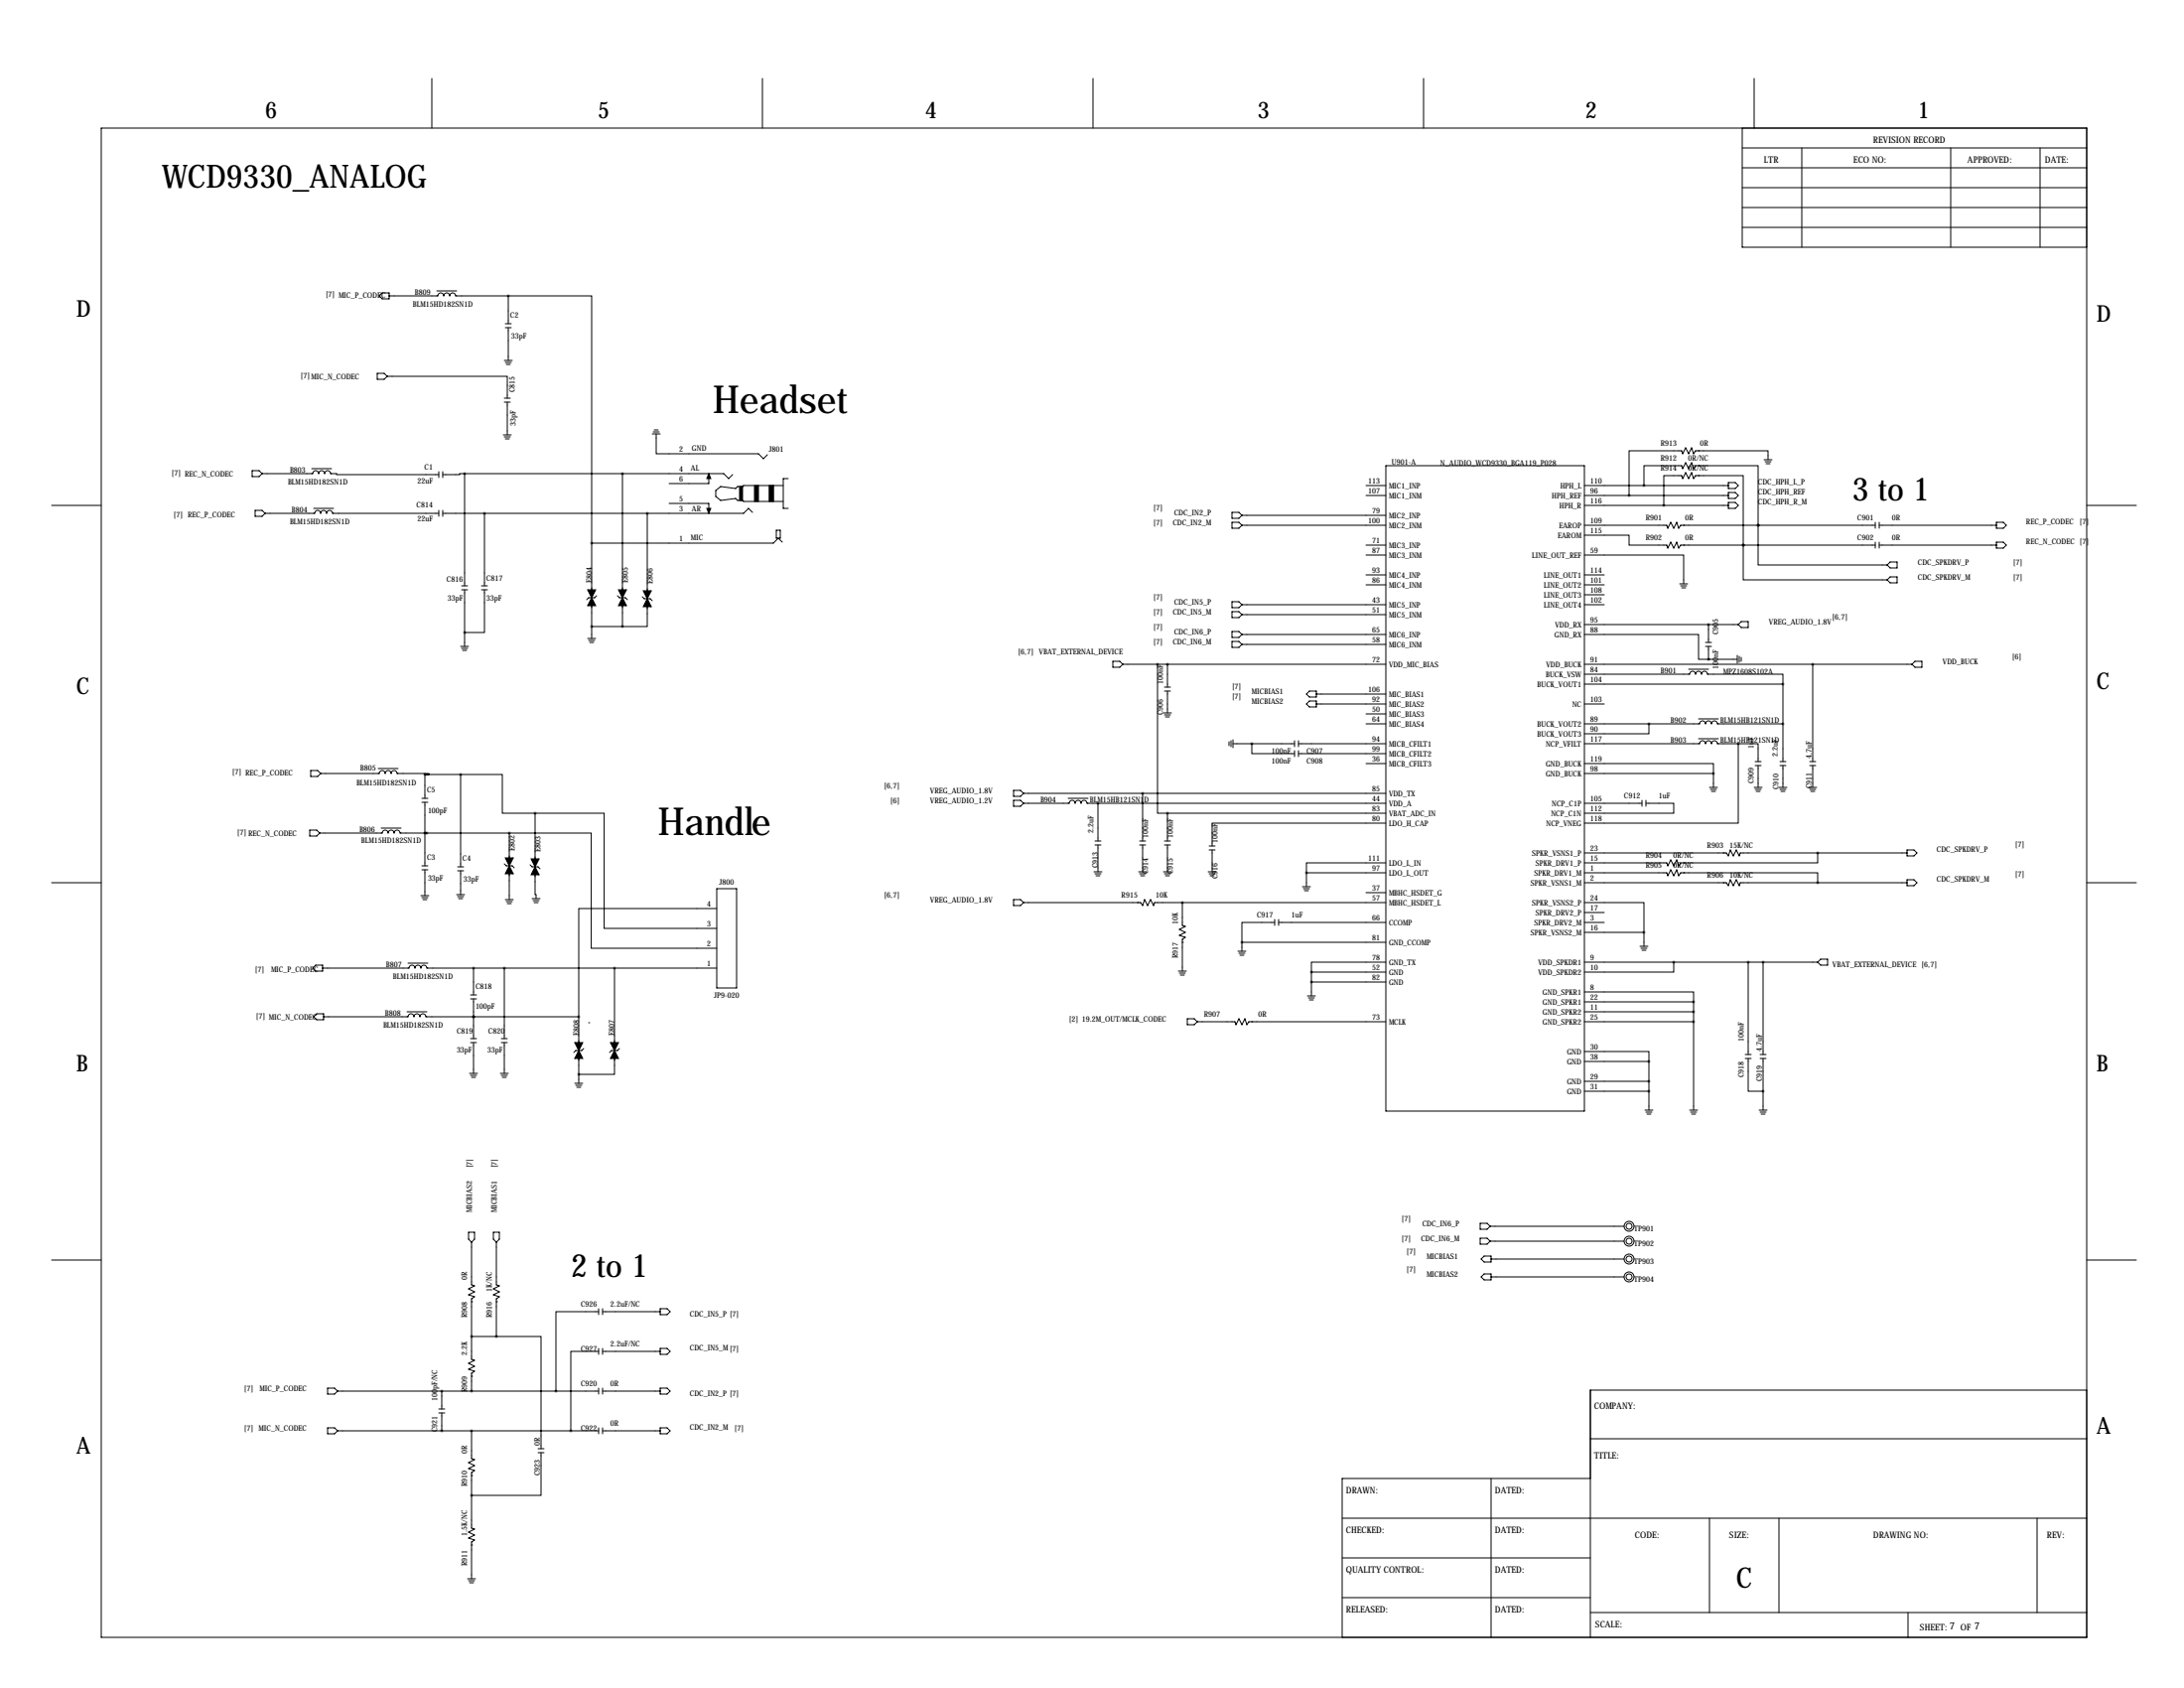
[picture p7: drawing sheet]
<svg xmlns="http://www.w3.org/2000/svg" width="559mm" height="432mm" viewBox="0 0 559 432" stroke-linecap="round" stroke-linejoin="round" font-family="sans-serif">
<g fill="none" stroke="#000" stroke-width=".25">
<path d="M25.9 32.8h508v386h-508zM110.5 20.1v12.7M195.1 20.1v12.7M279.7 20.1v12.7M364.2 20.1v12.7M445.8 37.8h88.1M445.8 32.8v30.4h88.1M448.8 20.1v12.7M461 37.8v25.4M499.1 37.8v25.4M522 37.8v25.4M445.8 48h88.1"/>
<path d="M445.8 42.9h88.1M445.8 53.1h88.1M445.8 58.2h88.1M97 75.7l.8-.8h1.8v1.6h-1.8zM99.6 75.7h12.4a.76 .76 0 0 1 .8-.8 .76 .76 0 0 1 .7 .8 .76 .76 0 0 1 .8-.8 .76 .76 0 0 1 .8 .8 .76 .76 0 0 1 .7-.8 .76 .76 0 0 1 .8 .8h13.4M111.8 74.4h5M130 75.7h21.4v63.2M130 75.7v7.1M96.5 95.5h1.8l.8 .8-.8 .7h-1.8zM99.1 96.3h30.7v5.6M129 92.2h2.1M129.3 82.8h1.5"/>
<path d="M129.3 83.8h1.5M129.3 92.7h1.5M129.5 93.2h1.1M130 83.8v8.4M79.8 119.9h5M128.8 111.3h2M129 101.9h1.6M129 102.9h1.6M129 111.8h1.6M129.3 112.3h1M129.8 102.9v8.4M166.9 111h2"/>
<path d="M167.1 110.5h1.6M167.4 110h1M167.9 111v5.1h26.2l1.2 1.2 1-1M354.6 119.1h50.8v165.1h-50.8zM434.6 119.1h.1M434.6 115.3h.1M451.4 117.6h2M451.6 118.1h1.5M451.9 118.6h1M452.4 117.6v-2.3h-18.6l-.5 .8-.5-1.5-.7 1.5-.8-1.5-.8 1.5-.2-.8h-13.5v11.4M13.2 129.3h12.7M64.5 120.4h1.8l.8 .8-.8 .7h-1.8z"/>
<path d="M65.3 130.6h1.8l.7 .7-.7 .8h-1.8zM67.1 121.2h12.9a.76 .76 0 0 1 .8-.8 .76 .76 0 0 1 .7 .8 .76 .76 0 0 1 .8-.8 .76 .76 0 0 1 .8 .8 .76 .76 0 0 1 .7-.8 .76 .76 0 0 1 .8 .8h1.5v.2h26.2M67.8 131.3h12.7a.76 .76 0 0 1 .8-.7 .76 .76 0 0 1 .7 .7 .76 .76 0 0 1 .8-.7 .76 .76 0 0 1 .8 .7 .76 .76 0 0 1 .7-.7 .76 .76 0 0 1 .8 .7h27.2M80.3 130h5M112.3 120.6v1.6M112.3 130.6v1.5M113.3 120.6v1.6M113.3 130.6v1.5M118.9 121.2h-1.3v.2h-4.3M118.9 121.2v28.7M118.9 121.2h66.3l1.2 1.2 1.1-1M124 131.3v18.6"/>
<path d="M151.4 138.9v24.4M159.3 121.2v39.1M165.6 131.3v29h-6.3M171.2 128.8h10.2v2.5M181.4 121.2v2.5h-10.2M192.5 131.1l-1-1.1-1.3 1.3h-76.9M196.8 124.2v4.1M197.9 124.2v4.1M198.6 135.6h1v2.1h-1zM200.2 138.7l-1.1-1-1.2 1.2h-46.5M200.4 124.2h-10.2l-.2 .3h-1.3l-.5 .5-3.8-.5-1.3 1v1.5l1.3 1 3.8-.5 .5 .5h1.3l.2 .3h10.2M201.7 122.4h-1.3v7.6h1.3"/>
<path d="M315.2 133.6h1.8l.8 .8-.8 .7h-1.8zM315.2 131.1h1.8l.8 .7-.8 .8h-1.8zM317.8 134.4h36.8M317.8 131.8h36.8M349.5 139.4h5.1M349.5 124.2h5.1M349.5 126.7h5.1M405.4 136.9h11.4v2.5h9.7l.2 .8 .8-1.5 .7 1.5 .8-1.5 .5 1.5 .5-.8h49.8M405.4 129.3h36.8M405.4 134.4h21.1l.2 .7 .8-1.5 .7 1.5 .8-1.5 .5 1.5 .5-.7h49.8M405.4 124.2h36.8M405.4 126.7h36.8"/>
<path d="M420.6 124.2v-5.1h9.7l.2 .8 .8-1.5 .8 1.5 .7-1.5 .5 1.5 .5-.8h16v15.3M425.7 129.3v-7.6h4.6l.2 .7 .8-1.5 .8 1.5 .7-1.5 .5 1.5 .5-.7h12.2v17.7M430.8 134.4h.1M430.8 139.4h.1M434.6 121.7h.1M442.2 128.5h1.8l.8 .8-.8 .7h-1.8zM442.2 123.4h1.8l.8 .8-.8 .8h-1.8zM442.2 126h1.8l.8 .7-.8 .8h-1.8zM446 139.4h.1M446 139.4v8.9h36.9M449.8 134.4h.1M449.8 134.4v10.1h33.1"/>
<path d="M479.8 133.6v1.5M479.8 138.7v1.5M480.8 134.4h30M480.8 139.4h30M480.8 133.6v1.5M480.8 138.7v1.5M510.8 133.6h1.8l.7 .8-.7 .7h-1.8zM510.8 138.7h1.8l.7 .7-.7 .8h-1.8zM533.9 129.3h12.7M118.1 149.9h1.5M118.1 150.9h1.5M118.9 150.9v14.5"/>
<path d="M123.2 149.9h1.5M123.2 150.9h1.5M124 150.9v10.9h-5.1M152.7 152.4l-.6 .5h-1.5l-.5 .5M158 152.4l.5 .5h1.5l.5 .5M164.3 152.7l.5 .5h1.6l.5 .5M315.2 153.9h1.8l.8 .8-.8 .7h-1.8zM315.2 156.5h1.8l.8 .7-.8 .8h-1.8zM317.8 154.7h36.8M317.8 157.2h36.8M349.5 142h5.1M349.5 147.1h5.1"/>
<path d="M349.5 149.6h5.1M405.4 142h25.4v7.4M405.4 147.1h5.1M405.4 149.6h5.1M405.4 154.7h5.1M405.4 152.1h5.1M405.4 159.8h39.4M429.8 149.4h2M430 149.9h1.5M430.3 150.4h1M437.1 159.8v4.5M445.5 159h1.8v1.5h-1.8l-.7-.7z"/>
<path d="M482.9 144.5l.7-.7h1.8v1.5h-1.8zM482.9 148.3l.7-.7h1.8v1.5h-1.8zM117.9 165.4h2M118.1 165.9h1.5M118.4 166.4h1M150.4 163.3h2M150.6 163.8h1.5M150.9 164.3h1M151.4 160.3h7.9M284.7 169.2h1.8l.8 .7-.8 .8h-1.8zM287.3 169.9h67.3M296.2 169.9v38.1h2.5"/>
<path d="M297.9 176.8h1.6M297.9 175.8h1.6M298.7 169.9v5.9M298.7 176.8v5.6M315.2 161.5h1.8l.8 .8-.8 .8h-1.8zM315.2 164.1h1.8l.8 .7-.8 .8h-1.8zM317.8 162.3h36.8M317.8 164.8h36.8M335 176.8h1.8v1.5h-1.8l-.7-.8zM336.8 177.5h17.8M405.4 172.5h26.9a.76 .76 0 0 1 .8-.8 .76 .76 0 0 1 .7 .8 .76 .76 0 0 1 .8-.8 .76 .76 0 0 1 .8 .8 .76 .76 0 0 1 .7-.8 .76 .76 0 0 1 .8 .8h19.3v2.5M405.4 162.3h29.2v6.4h2.5"/>
<path d="M405.4 169.9h83.8M405.4 175h50.8M432.1 171.2h5M436.4 164.3h1.5M436.4 165.4h1.5M437.1 168.7h.1M437.1 165.4v3.3M437.1 168.7h7.4M444.5 167.6v2.1M445 167.9v1.5M445.5 168.1v1.1M456.2 175v19.8"/>
<path d="M463.8 169.9v24.9M489.2 169.9l.8-.7h1.7v1.5h-1.7zM79.5 197.1h1.8l.7 .8-.7 .7h-1.8zM82 197.9h15a.76 .76 0 0 1 .8-.8 .76 .76 0 0 1 .8 .8 .76 .76 0 0 1 .7-.8 .76 .76 0 0 1 .8 .8 .76 .76 0 0 1 .7-.8 .76 .76 0 0 1 .8 .8h8.1v.2h-1M96.8 196.6h5.1M108.7 198.1v6.1M108.7 198.1h9.2M117.9 198.1h10.6v9.9h8.4M117.9 198.1v23.6M297.7 182.4h2M297.9 182.9h1.6M298.2 183.4h1"/>
<path d="M314.5 189.7v1.1M315 189.5v1.5M315.5 190.2h15.7M315.5 189.2v2.1M320.3 190.2v2.6h10.9M331.2 189.5v1.5M331.2 192v1.5M332.2 190.2h22.4M332.2 192.8h22.4M332.2 189.5v1.5M332.2 192v1.5M334.3 180.1l.7-.8h1.8v1.5h-1.8z"/>
<path d="M336.8 180.1h17.8M349.5 182.6h5.1M349.5 185.2h5.1M349.5 195.3h5.1M405.4 185.2h29.4a.76 .76 0 0 1 .8-.8 .76 .76 0 0 1 .8 .8 .76 .76 0 0 1 .7-.8 .76 .76 0 0 1 .8 .8 .76 .76 0 0 1 .8-.8 .76 .76 0 0 1 .7 .8h16.8M405.4 190.2h29.4a.76 .76 0 0 1 .8-.7 .76 .76 0 0 1 .8 .7 .76 .76 0 0 1 .7-.7 .76 .76 0 0 1 .8 .7 .76 .76 0 0 1 .8-.7 .76 .76 0 0 1 .7 .7h5.4M405.4 195.3h33v2.6M405.4 180.1h5.1M405.4 197.9h33M421.9 185.2v2.5h-16.5M434.6 183.9h5.1M434.6 189h5.1"/>
<path d="M438.4 197.9v3.5M444.8 190.2h5v4.6M444.8 190.2v20.4h-39.4M449.1 194.8h1.5M449.1 195.8h1.5M449.8 195.8v5.6M455.4 194.8h1.5M455.4 195.8h1.5M456.2 195.8v5.6M463 194.8h1.6M463 195.8h1.6M463.8 195.8v5.6"/>
<path d="M79.2 212.3h1.8l.8 .8-.8 .8h-1.8zM81.8 213.1h16a.76 .76 0 0 1 .8-.8 .76 .76 0 0 1 .7 .8 .76 .76 0 0 1 .8-.8 .76 .76 0 0 1 .7 .8 .76 .76 0 0 1 .8-.8 .76 .76 0 0 1 .8 .8h27.9M97.5 211.8h5.1M107.9 204.2h1.6M107.9 205.2h1.6M108.7 205.2v7.9M109.2 213.1h-.5v8.4M130.3 213.1h21v29.5h32.1M130.3 213.1v17M136.9 208v20.9h.3v1M136.9 208h17.7v29.5h28.8M259.3 202.2h1.8l.8 .7-.8 .8h-1.8z"/>
<path d="M259.3 204.7h1.8l.8 .8-.8 .7h-1.8zM261.9 205.5h11.7a.76 .76 0 0 1 .7-.8 .76 .76 0 0 1 .8 .8 .76 .76 0 0 1 .7-.8 .76 .76 0 0 1 .8 .8 .76 .76 0 0 1 .8-.8 .76 .76 0 0 1 .7 .8h76.5M261.9 202.9h92.7M273.3 204.2h5.1M280.2 216.2h1.5M280.2 215.1h1.5M280.9 205.5v9.6M280.9 216.2v6.8M291.6 216.2h1.5M291.6 215.1h1.5M292.4 202.9v12.2M292.4 216.2v6.8"/>
<path d="M297.9 216.2h1.6M297.9 215.1h1.6M298.7 208h55.9M298.7 208v7.1M298.7 216.2v6.8M309.4 217.4h1.5M309.4 216.4h1.5M310.1 217.4v5.6M354.6 210.6h-44.5v5.8M405.4 205.5h14.7M405.4 218.2h36.3l.5 .7 .5-1.5 .8 1.5 .7-1.5 .8 1.5 .3-.7h42.6M420.1 204.7v1.5"/>
<path d="M421.1 205.5h7.1v2.5h-22.8M421.1 204.7v1.5M437.4 201.4h2M437.6 201.9h1.6M437.9 202.4h1M440.9 218.2h.1M448.8 201.4h2M449.1 201.9h1.5M449.3 202.4h1M455.2 201.4h2M455.4 201.9h1.5M455.7 202.4h1"/>
<path d="M462.8 201.4h2M463 201.9h1.6M463.3 202.4h1M465.1 218.2v2.5h-35.1l-.5 .8-.5-1.5-.8 1.5-.7-1.5-.8 1.5-.2-.8h-21.1M487.9 217.4h1.8l.8 .8-.8 .7h-1.8zM13.2 225.8h12.7M107.7 229.1h2M107.9 221.5h1.6M107.9 222.5h1.6M107.9 229.6h1.6M108.2 230.1h1M108.7 222.5v6.6"/>
<path d="M116.8 228.9h2.1M117.1 221.7h1.5M117.1 222.8h1.5M117.1 229.4h1.5M117.3 229.9h1.1M117.9 222.8v6.1M129 221l.5 .5h1.6l.5 .5M129.3 230.1h2M129.5 230.6h1.6M129.8 231.1h1M135.6 221.2l.5 .5h1.6l.5 .5M136.1 229.9h2.1"/>
<path d="M136.4 230.4h1.5M136.7 230.9h1M183.4 232.4h-35.3v27.7M183.4 227.3h5.1v25.4h-5.1zM259.3 230.1h1.8l.8 .8-.8 .7h-1.8zM261.9 230.9h29.9l.6 .7 .5-1.5 .7 1.5 .8-1.5 .7 1.5 .3-.7h59.2M279.9 223h2M280.2 223.5h1.5M280.4 224h1M291.1 230.9h.1M291.3 223h2.1M291.6 223.5h1.5"/>
<path d="M291.8 224h1.1M297.7 223h2M297.9 223.5h1.6M298.2 224h1M302.5 230.9v5.8l.8 .3-1.5 .7 1.5 .8-1.5 .8 1.5 .5-.8 .5v8.1M309.1 223h2M309.4 223.5h1.5M309.6 224h1M326.1 236h-8.3v5M326.1 235.2v1.5M327.2 236h27.4M327.2 235.2v1.5"/>
<path d="M333.2 226.8h2.1M333.5 227.3h1.5M333.8 227.8h1M334.3 223.3h20.3M334.3 223.3v3.5M349.5 228.3h5.1M354.6 220.7h-20.3v2.6M405.4 230.9h15.2v7.6M405.4 223.3h21.1l.2 .7 .8-1.5 .7 1.5 .8-1.5 .5 1.5 .5-.7h35.1v2.5M405.4 225.8h36.3l.5 .8 .5-1.6 .8 1.6 .7-1.6 .8 1.6 .3-.8h42.6M405.4 236h5.1M405.4 233.4h5.1"/>
<path d="M405.4 238.5h15.2M420.6 238.5v3.6M430.8 220.7h.1M430.8 223.3h.1M440.9 225.8h.1M487.9 225h1.8l.8 .8-.8 .8h-1.8zM533.9 225.8h12.7M80 247.6l.8-.7h1.7v1.5h-1.7zM81 259.3h1.8v1.6h-1.8l-.7-.8zM82.5 247.6h22.1a.76 .76 0 0 1 .8-.7 .76 .76 0 0 1 .8 .7 .76 .76 0 0 1 .7-.7 .76 .76 0 0 1 .8 .7 .76 .76 0 0 1 .8-.7 .76 .76 0 0 1 .7 .7h74.2M104.1 258.8h5.1M104.4 246.4h5.1"/>
<path d="M120.4 254.5h1.5M120.4 255.5h1.5M121.2 247.6v6.9M121.2 255.5v10.2M129 247.6v18.1M157.2 247.6v27.2h-9.1M301.5 248.4h2M301.8 248.9h1.5M302 249.4h1M302.5 241h.1M316.7 243.3h2.1M317 243.8h1.5"/>
<path d="M317.2 244.3h1.1M317.8 241h36.8M317.8 241v2.3M334.5 254.8h2M334.8 255.3h1.5M335 255.8h1M335.5 248.7h19.1M335.5 251.2h19.1M335.5 248.7v6.1M354.6 246.1h-19.1v2.6M405.4 253.7h27.9v2.6M405.4 246.1h59.7"/>
<path d="M405.4 258.8h27.9M405.4 256.3h27.9M419.6 242.1h2M419.9 242.6h1.5M420.1 243.1h1M428.2 246.1v2.6h-22.8M433.3 256.3v27.7M447.3 246.1v23.6M451.1 246.1v23.6M465.1 246.1l.7-.7h1.8v1.5h-1.8zM82.8 260.1h21.6a.76 .76 0 0 1 .8-.8 .76 .76 0 0 1 .7 .8 .76 .76 0 0 1 .8-.8 .76 .76 0 0 1 .7 .8 .76 .76 0 0 1 .8-.8 .76 .76 0 0 1 .8 .8h39.1M120.1 274.6h2.1"/>
<path d="M120.4 265.7h1.5M120.4 266.7h1.5M120.4 275.1h1.5M120.6 275.6h1.1M121.2 260.1h.1M121.2 266.7v7.9M128 274.6h2M128.3 265.7h1.5M128.3 266.7h1.5M128.3 275.1h1.5M128.5 275.6h1M129 266.7v7.9"/>
<path d="M147.1 277.1h2M147.3 277.6h1.5M147.6 278.1h1M148.1 260.1v17M149.4 268.2l-.6 .5h-1.5l-.5 .5M150.6 261.6h.1M158.5 268.2l-.5 .5h-1.5l-.5 .5M303.8 260.6h1.8l.7 .8-.7 .7h-1.8zM306.3 261.4h9.7l.2 .7 .8-1.5 .8 1.5 .7-1.5 .5 1.5 .5-.7h35.1M320.3 261.4h.1M405.4 269h16.5v2.5M405.4 261.4h27.9"/>
<path d="M405.4 271.5h16.5M405.4 276.6h16.5M405.4 279.1h16.5M421.9 271.5v12.5M446.5 270.8h1.6M446.5 269.7h1.6M447.3 270.8v8.3h3.8M450.3 270.8h1.6M450.3 269.7h1.6M451.1 270.8v13.2M420.9 284h2M421.1 284.5h1.6"/>
<path d="M421.4 285h1M432.3 284h2M432.6 284.5h1.5M432.8 285h1M450.1 284h2M450.3 284.5h1.6M450.6 285h1M119.9 315.2h1.5v1.8l-.8 .8-.7-.8zM120.6 317.8v10.9l.8 .2-1.5 .8 1.5 .8-1.5 .7 1.5 .5-.8 .5v15.5l.8 .3-1.5 .7 1.5 .8-1.5 .8 1.5 .5-.8 .5v4.6M126.2 315.2h1.6v1.8l-.8 .8-.8-.8zM127 317.8v10.9l.8 .2-1.6 .8 1.6 .8-1.6 .7 1.6 .5-.8 .5v9.7M378.7 312.9h1.8l.8 .8-.8 .8h-1.8z"/>
<path d="M378.7 316.7h1.8l.8 .8-.8 .8h-1.8zM381.3 313.7h34.2M381.3 317.5h34.2M13.2 322.3h12.7M120.6 333h.1M127 333h.1M153.2 335.5h-11v20.4M153.2 334.8v1.5M154.2 334.8v1.5M154.2 335.5h14.7M168.9 334.8h1.8l.7 .7-.7 .8h-1.8zM379 322.1l.7-.8h1.8v1.5h-1.8z"/>
<path d="M379 326.6l.7-.7h1.8v1.5h-1.8zM381.5 322.1h34M381.5 326.6h34M533.9 322.3h12.7M83.8 355.1h1.8l.8 .8-.8 .7h-1.8zM86.4 355.9h66.8M113 355.9v4.5M120.6 352h.1M120.6 341.9h6.4M127 341.9h11.4v28.7M153.2 345.7h-7.2v20.3M153.2 344.9v1.6"/>
<path d="M153.2 355.1v1.5M154.2 344.9v1.6M154.2 355.1v1.5M154.2 355.9h14.7M154.2 345.7h14.7M168.9 344.9h1.8l.7 .8-.7 .8h-1.8zM168.9 355.1h1.8l.7 .8-.7 .7h-1.8zM533.9 355.6h-127v63.2M83.8 365.3h1.8l.8 .7-.8 .8h-1.8zM86.4 366h66.8M112.3 361.4h1.5M112.3 360.4h1.5"/>
<path d="M113 361.4v4.6M120.6 377.4h.1M120.6 366v7.1l.8 .3-1.5 .7 1.5 .8-1.5 .8 1.5 .5-.8 .5v14.2l.8 .3-1.5 .7 1.5 .8-1.5 .7 1.5 .6-.8 .5v9.4M137.7 370.6h1.5M137.7 371.6h1.5M138.4 371.6v10.9h-17.8M153.2 365.3v1.5M154.2 365.3v1.5M154.2 366h14.7M168.9 365.3h1.8l.7 .7-.7 .8h-1.8zM381.5 378.2v40.6M406.9 368h127"/>
<path d="M406.9 378.2h-63.5v40.6M120.6 395.2h.1M343.4 388.4h190.5M343.4 398.5h63.5M437.4 388.4v24.1M455.2 388.4v24.1M521.2 388.4v24.1M119.6 403.9h2.1M119.9 404.4h1.5M120.1 404.9h1.1M343.4 408.7h63.5M406.9 412.5h127"/>
<path d="M488.2 412.5v6.3"/>
<circle cx="416.8" cy="317.5" r="1.27"/>
<circle cx="416.8" cy="313.7" r="1.27"/>
<circle cx="416.8" cy="317.5" r=".76"/>
<circle cx="416.8" cy="313.7" r=".76"/>
<circle cx="416.8" cy="322.1" r="1.27"/>
<circle cx="416.8" cy="326.6" r="1.27"/>
<circle cx="416.8" cy="322.1" r=".76"/>
<circle cx="416.8" cy="326.6" r=".76"/>
</g>
<g fill="#000" stroke="#000" stroke-width=".25">
<path d="M181.4 121.2l.5 1.2h-1.1zM180.8 130h1.1l-.5 1.3zM189.2 124.5h.8v3.5h-.8zM193 124.2h1.1v4.1h-1.1zM196.8 124.2h1.1v4.1h-1.1zM150.4 150.9h2l-1 2zM151.4 152.9l1 2h-2zM158.2 150.9h2.1l-1 2zM159.3 152.9l1 2h-2.1zM164.6 151.1h2l-1 2.1zM165.6 153.2l1 2h-2zM129.3 219.5h2l-1 2z"/>
<path d="M135.9 219.7h2l-1 2zM130.3 221.5l1 2h-2zM136.9 221.7l1 2.1h-2zM147.1 266.7h2l-1 2zM148.1 268.7l1 2.1h-2zM156.2 266.7h2l-1 2zM157.2 268.7l1 2.1h-2z"/>
</g>
<path d="M120.6 341.9a.05 .05 0 0 0 .1 0 .05 .05 0 0 0-.1 0zM120.6 382.5a.05 .05 0 0 0 .1 0 .05 .05 0 0 0-.1 0zM120.6 355.9a.05 .05 0 0 0 .1 0 .05 .05 0 0 0-.1 0zM120.6 366a.05 .05 0 0 0 .1 0 .05 .05 0 0 0-.1 0zM113 355.9a.05 .05 0 0 0 .1 0 .05 .05 0 0 0-.1 0zM113 366a.05 .05 0 0 0 .1 0 .05 .05 0 0 0-.1 0zM296.1 169.9a.05 .05 0 0 0 .1 0 .05 .05 0 0 0-.1 0zM292.3 202.9a.05 .05 0 0 0 .1 0 .05 .05 0 0 0-.1 0zM334.2 223.3a.05 .05 0 0 0 .1 0 .05 .05 0 0 0-.1 0zM317.7 241a.05 .05 0 0 0 .1 0 .05 .05 0 0 0-.1 0zM335.5 248.7a.05 .05 0 0 0 .1 0 .05 .05 0 0 0-.1 0zM335.5 251.2a.05 .05 0 0 0 .1 0 .05 .05 0 0 0-.1 0zM437.1 159.8a.05 .05 0 0 0 .1 0 .05 .05 0 0 0-.1 0zM437.1 168.7a.05 .05 0 0 0 .1 0 .05 .05 0 0 0-.1 0zM444.7 190.2a.05 .05 0 0 0 .1 0 .05 .05 0 0 0-.1 0zM428.2 246.1a.05 .05 0 0 0 .1 0 .05 .05 0 0 0-.1 0zM449.8 134.4a.05 .05 0 0 0 .1 0 .05 .05 0 0 0-.1 0zM449.8 134.4a.05 .05 0 0 0 .1 0 .05 .05 0 0 0-.1 0zM142.2 355.9a.05 .05 0 0 0 .1 0 .05 .05 0 0 0-.1 0zM146 366a.05 .05 0 0 0 .1 0 .05 .05 0 0 0-.1 0zM118.8 161.8a.05 .05 0 0 0 .1 0 .05 .05 0 0 0-.1 0zM118.8 121.2a.05 .05 0 0 0 .1 0 .05 .05 0 0 0-.1 0zM123.9 131.3a.05 .05 0 0 0 .1 0 .05 .05 0 0 0-.1 0zM159.2 121.2a.05 .05 0 0 0 .1 0 .05 .05 0 0 0-.1 0zM159.2 160.3a.05 .05 0 0 0 .1 0 .05 .05 0 0 0-.1 0zM130 75.7a.05 .05 0 0 0 .1 0 .05 .05 0 0 0-.1 0zM117.8 198.1a.05 .05 0 0 0 .1 0 .05 .05 0 0 0-.1 0zM121.1 260.1a.05 .05 0 0 0 .1 0 .05 .05 0 0 0-.1 0zM121.1 260.1a.05 .05 0 0 0 .1 0 .05 .05 0 0 0-.1 0zM121.1 247.7a.05 .05 0 0 0 .1 0 .05 .05 0 0 0-.1 0zM129 247.7a.05 .05 0 0 0 .1 0 .05 .05 0 0 0-.1 0z" fill="#000" stroke="#000" stroke-width=".63"/>
<g font-size="9.9">
<text x="182.4" y="105.7">Headset</text>
<text x="168.4" y="213.6">Handle</text>
</g>
<g font-size="8.2">
<text x="41.4" y="48">WCD9330_ANALOG</text>
<text x="474" y="128">3 to 1</text>
<text x="146" y="326.6">2 to 1</text>
</g>
<text font-size="7.3" x="444.2" y="406.1">C</text>
<g font-size="5.9">
<text x="67.8" y="30.2">6</text>
<text x="152.9" y="30.2">5</text>
<text x="236.7" y="30.2">4</text>
<text x="321.8" y="30.2">3</text>
<text x="405.6" y="30.2">2</text>
<text x="490.7" y="30.2">1</text>
<text x="19.6" y="81">D</text>
<text x="536.4" y="82.3">D</text>
<text x="19.6" y="177.5">C</text>
<text x="536.4" y="176.3">C</text>
<text x="19.6" y="274.1">B</text>
<text x="536.4" y="274.1">B</text>
<text x="19.6" y="371.9">A</text>
<text x="536.4" y="366.8">A</text>
</g>
<g font-size="2.6">
<text x="498.9" y="416.7">7</text>
<text x="505.2" y="416.7">7</text>
</g>
<g font-size="2.3">
<text x="451.4" y="41.7">LTR</text>
<text x="474.2" y="41.7">ECO NO:</text>
<text x="479.3" y="36.6">REVISION RECORD</text>
<text x="503.4" y="41.7">APPROVED:</text>
<text x="523.2" y="41.7">DATE:</text>
<text x="407.9" y="360.4">COMPANY:</text>
<text x="407.9" y="373.1">TITLE:</text>
<text x="344.4" y="382">DRAWN:</text>
<text x="382.5" y="382">DATED:</text>
<text x="344.4" y="392.2">CHECKED:</text>
<text x="382.5" y="392.2">DATED:</text>
<text x="418.3" y="393.4">CODE:</text>
<text x="442.5" y="393.4">SIZE:</text>
<text x="479.3" y="393.4">DRAWING NO:</text>
<text x="523.7" y="393.4">REV:</text>
<text x="344.4" y="402.3">QUALITY CONTROL:</text>
<text x="382.5" y="402.3">DATED:</text>
<text x="344.4" y="412.5">RELEASED:</text>
<text x="382.5" y="412.5">DATED:</text>
<text x="408.2" y="416.3">SCALE:</text>
<text x="491.2" y="417.1">SHEET:</text>
<text x="501.6" y="417.1">OF</text>
</g>
<g font-size="2">
<text x="83.3" y="76.1">[7] MIC_P_CODEC</text>
<text x="106.2" y="75.4">B809</text>
<text x="105.7" y="78.5">BLM15HD182SN1D</text>
<text x="130.6" y="81.3">C2</text>
<text x="130.8" y="86.7">33pF</text>
<text x="76.9" y="96.9">[7] MIC_N_CODEC</text>
<text x="131.7" y="100.4" transform="rotate(-90 131.7 100.4)">C815</text>
<text x="131.9" y="108.8" transform="rotate(-90 131.9 108.8)">33pF</text>
<text x="173.7" y="115.6">2</text>
<text x="177" y="115.2">GND</text>
<text x="196.7" y="115.6">J801</text>
<text x="356.1" y="118.9">U901-A</text>
<text x="368.6" y="119.1">N_AUDIO_WCD9330_BGA119_P028</text>
<text x="424.9" y="118">R912</text>
<text x="424.9" y="114.2">R913</text>
<text x="431.9" y="118">0R/NC</text>
<text x="435" y="114.2">0R</text>
<text x="43.9" y="121.8">[7] REC_N_CODEC</text>
<text x="73.7" y="124">BLM15HD182SN1D</text>
<text x="74.2" y="120.9">B803</text>
<text x="106.8" y="123.7">22uF</text>
<text x="108.6" y="120.3">C1</text>
<text x="173.7" y="120.7">4</text>
<text x="173.7" y="123.2">6</text>
<text x="176.8" y="120.3">AL</text>
<text x="350" y="123.7">113</text>
<text x="355.3" y="124.9">MIC1_INP</text>
<text x="399.2" y="124.9">HPH_L</text>
<text x="406.9" y="123.7">110</text>
<text x="424.9" y="120.5">R914</text>
<text x="431.9" y="120.5">0R/NC</text>
<text x="449.8" y="124">CDC_HPH_L_P</text>
<text x="74.7" y="131.1">B804</text>
<text x="106.6" y="129.9">C814</text>
<text x="173.7" y="130.8">3</text>
<text x="173.7" y="128.3">5</text>
<text x="177" y="130.7">AR</text>
<text x="295.1" y="130.7">[7]</text>
<text x="300.4" y="131.8">CDC_IN2_P</text>
<text x="350" y="126.2">107</text>
<text x="351" y="131.3">79</text>
<text x="355.3" y="127.4">MIC1_INM</text>
<text x="397.1" y="127.4">HPH_REF</text>
<text x="399" y="130">HPH_R</text>
<text x="406.9" y="126.2">96</text>
<text x="406.9" y="128.8">116</text>
<text x="449.8" y="126.5">CDC_HPH_REF</text>
<text x="449.8" y="129">CDC_HPH_R_M</text>
<text x="44.4" y="132.4">[7] REC_P_CODEC</text>
<text x="74.2" y="134.1">BLM15HD182SN1D</text>
<text x="106.8" y="133.4">22uF</text>
<text x="295.1" y="134.5">[7]</text>
<text x="300.1" y="134.4">CDC_IN2_M</text>
<text x="350" y="133.9">100</text>
<text x="355.3" y="132.5">MIC2_INP</text>
<text x="355.3" y="135.1">MIC2_INM</text>
<text x="398.5" y="137.6">EAROM</text>
<text x="398.9" y="135.1">EAROP</text>
<text x="406.9" y="133.9">109</text>
<text x="406.9" y="136.4">115</text>
<text x="421.1" y="133.2">R901</text>
<text x="431.2" y="133.2">0R</text>
<text x="475.2" y="133.2">C901</text>
<text x="484.1" y="133.2">0R</text>
<text x="518.4" y="134.1">REC_P_CODEC</text>
<text x="532.1" y="134.2">[7]</text>
<text x="173.7" y="138.4">1</text>
<text x="176.8" y="138.1">MIC</text>
<text x="351" y="138.9">71</text>
<text x="351" y="141.5">87</text>
<text x="355.3" y="140.1">MIC3_INP</text>
<text x="355.3" y="142.7">MIC3_INM</text>
<text x="392" y="142.7">LINE_OUT_REF</text>
<text x="406.9" y="141.5">59</text>
<text x="421.1" y="138.3">R902</text>
<text x="431.2" y="138.3">0R</text>
<text x="475.2" y="138.3">C902</text>
<text x="484.1" y="138.3">0R</text>
<text x="518.4" y="139.2">REC_N_CODEC [7]</text>
<text x="114.3" y="148.8">C816</text>
<text x="124.5" y="148.6">C817</text>
<text x="151.4" y="149.1" transform="rotate(-90 151.4 149.1)">E804</text>
<text x="160.6" y="149.1" transform="rotate(-90 160.6 149.1)">E805</text>
<text x="167" y="149.4" transform="rotate(-90 167 149.4)">E806</text>
<text x="351" y="146.6">93</text>
<text x="351" y="149.1">86</text>
<text x="355.3" y="147.8">MIC4_INP</text>
<text x="395" y="147.8">LINE_OUT1</text>
<text x="406.9" y="146.6">114</text>
<text x="406.9" y="149.1">101</text>
<text x="490.7" y="144.5">CDC_SPKDRV_P</text>
<text x="490.7" y="148.3">CDC_SPKDRV_M</text>
<text x="515" y="144.6">[7]</text>
<text x="515" y="148.4">[7]</text>
<text x="114.6" y="153.7">33pF</text>
<text x="124.5" y="153.7">33pF</text>
<text x="295.1" y="153.5">[7]</text>
<text x="300.4" y="154.7">CDC_IN5_P</text>
<text x="351" y="154.2">43</text>
<text x="355.3" y="150.3">MIC4_INM</text>
<text x="355.3" y="155.4">MIC5_INP</text>
<text x="395" y="150.3">LINE_OUT2</text>
<text x="395" y="152.8">LINE_OUT3</text>
<text x="395" y="155.4">LINE_OUT4</text>
<text x="406.9" y="151.6">108</text>
<text x="406.9" y="154.2">102</text>
<text x="295.1" y="157.3">[7]</text>
<text x="295.1" y="161.1">[7]</text>
<text x="300.1" y="157.2">CDC_IN5_M</text>
<text x="351" y="156.7">51</text>
<text x="351" y="161.8">65</text>
<text x="355.3" y="157.9">MIC5_INM</text>
<text x="397.9" y="160.5">VDD_RX</text>
<text x="406.9" y="159.3">95</text>
<text x="406.9" y="161.8">88</text>
<text x="452.6" y="159.8">VREG_AUDIO_1.8V</text>
<text x="468.7" y="158.6">[6,7]</text>
<text x="260.5" y="167.5">[6,7]</text>
<text x="265.9" y="167.4">VBAT_EXTERNAL_DEVICE</text>
<text x="295.1" y="165">[7]</text>
<text x="300.1" y="164.8">CDC_IN6_M</text>
<text x="300.4" y="162.3">CDC_IN6_P</text>
<text x="351" y="164.3">58</text>
<text x="355.3" y="163">MIC6_INP</text>
<text x="355.3" y="165.5">MIC6_INM</text>
<text x="397.7" y="163">GND_RX</text>
<text x="439.7" y="162.3" transform="rotate(-90 439.7 162.3)">C905</text>
<text x="351" y="169.4">72</text>
<text x="355.3" y="170.6">VDD_MIC_BIAS</text>
<text x="395.5" y="173.2">BUCK_VSW</text>
<text x="395.6" y="170.6">VDD_BUCK</text>
<text x="406.9" y="169.4">91</text>
<text x="406.9" y="172">84</text>
<text x="424.9" y="172.2">B901</text>
<text x="439.7" y="171.2" transform="rotate(-90 439.7 171.2)">100nF</text>
<text x="440.9" y="172.5">MPZ1608S102A</text>
<text x="497.1" y="169.9">VDD_BUCK</text>
<text x="514.8" y="168.8">[6]</text>
<text x="297.5" y="174.9" transform="rotate(-90 297.5 174.9)">100nF</text>
<text x="315.2" y="176.4">[7]</text>
<text x="315.2" y="178.9">[7]</text>
<text x="320.3" y="177.5">MICBIAS1</text>
<text x="350" y="177">106</text>
<text x="351" y="179.6">92</text>
<text x="355.3" y="178.2">MIC_BIAS1</text>
<text x="393.3" y="175.7">BUCK_VOUT1</text>
<text x="406.9" y="174.5">104</text>
<text x="406.9" y="179.6">103</text>
<text x="297.5" y="183" transform="rotate(-90 297.5 183)">C906</text>
<text x="320.3" y="180.1">MICBIAS2</text>
<text x="351" y="182.1">50</text>
<text x="351" y="184.7">64</text>
<text x="355.3" y="180.8">MIC_BIAS2</text>
<text x="355.3" y="183.3">MIC_BIAS3</text>
<text x="355.3" y="185.9">MIC_BIAS4</text>
<text x="393.3" y="185.9">BUCK_VOUT2</text>
<text x="402.3" y="180.8">NC</text>
<text x="406.9" y="184.7">89</text>
<text x="427.5" y="184.9">B902</text>
<text x="440.2" y="184.9">BLM15HB121SN1D</text>
<text x="351" y="189.7">94</text>
<text x="355.3" y="190.9">MICB_CFILT1</text>
<text x="393.3" y="188.4">BUCK_VOUT3</text>
<text x="395.5" y="190.9">NCP_VFILT</text>
<text x="406.9" y="187.2">90</text>
<text x="406.9" y="189.7">117</text>
<text x="427.5" y="190">B903</text>
<text x="440.2" y="190">BLM15HB121SN1D</text>
<text x="448.7" y="191.5" transform="rotate(-90 448.7 191.5)">1uF</text>
<text x="92.2" y="197.1">B805</text>
<text x="325.4" y="192.8">100nF</text>
<text x="325.4" y="195.3">100nF</text>
<text x="334.3" y="192.8">C907</text>
<text x="334.3" y="195.3">C908</text>
<text x="351" y="192.3">99</text>
<text x="351" y="194.8">36</text>
<text x="355.3" y="193.5">MICB_CFILT2</text>
<text x="355.3" y="196">MICB_CFILT3</text>
<text x="395.5" y="196">GND_BUCK</text>
<text x="406.9" y="197.4">98</text>
<text x="406.9" y="194.8">119</text>
<text x="454.9" y="193.5" transform="rotate(-90 454.9 193.5)">2.2uF</text>
<text x="463.5" y="194.1" transform="rotate(-90 463.5 194.1)">4.7uF</text>
<text x="59.4" y="198.2">[7] REC_P_CODEC</text>
<text x="91.2" y="200.9">BLM15HD182SN1D</text>
<text x="109.2" y="202.7">C5</text>
<text x="226.2" y="201.8">[6,7]</text>
<text x="238" y="202.9">VREG_AUDIO_1.8V</text>
<text x="351" y="202.4">85</text>
<text x="355.3" y="203.6">VDD_TX</text>
<text x="395.5" y="198.6">GND_BUCK</text>
<text x="448.7" y="200.4" transform="rotate(-90 448.7 200.4)">C909</text>
<text x="455" y="202" transform="rotate(-90 455 202)">C910</text>
<text x="463.5" y="201.7" transform="rotate(-90 463.5 201.7)">C911</text>
<text x="109.5" y="208.1">100pF</text>
<text x="227.8" y="205.6">[6]</text>
<text x="238" y="205.5">VREG_AUDIO_1.2V</text>
<text x="266.2" y="205.2">B904</text>
<text x="278.9" y="205.2">BLM15HB121SN1D</text>
<text x="351" y="205">44</text>
<text x="351" y="207.5">83</text>
<text x="355.3" y="206.2">VDD_A</text>
<text x="355.3" y="208.7">VBAT_ADC_IN</text>
<text x="396.8" y="208.7">NCP_C1N</text>
<text x="397.1" y="206.2">NCP_C1P</text>
<text x="406.9" y="205">105</text>
<text x="406.9" y="207.5">112</text>
<text x="415.5" y="204.3">C912</text>
<text x="424.4" y="204.3">1uF</text>
<text x="60.6" y="213.7">[7] REC_N_CODEC</text>
<text x="91.9" y="212.9">B806</text>
<text x="92.5" y="215.6">BLM15HD182SN1D</text>
<text x="279.8" y="213.1" transform="rotate(-90 279.8 213.1)">2.2uF</text>
<text x="293.7" y="214.3" transform="rotate(-90 293.7 214.3)">100nF</text>
<text x="300.1" y="214.3" transform="rotate(-90 300.1 214.3)">100nF</text>
<text x="311.5" y="215.5" transform="rotate(-90 311.5 215.5)">100nF</text>
<text x="351" y="210.1">80</text>
<text x="355.3" y="211.3">LDO_H_CAP</text>
<text x="395.6" y="211.3">NCP_VNEG</text>
<text x="406.9" y="210.1">118</text>
<text x="109.2" y="220">C3</text>
<text x="118.4" y="220.2">C4</text>
<text x="131.7" y="217.7" transform="rotate(-90 131.7 217.7)">E802</text>
<text x="138.3" y="217.9" transform="rotate(-90 138.3 217.9)">E803</text>
<text x="280.9" y="222" transform="rotate(-90 280.9 222)">C913</text>
<text x="350" y="220.2">111</text>
<text x="355.3" y="221.4">LDO_L_IN</text>
<text x="392" y="218.9">SPKR_VSNS1_P</text>
<text x="392.9" y="221.4">SPKR_DRV1_P</text>
<text x="406.9" y="217.7">23</text>
<text x="406.9" y="220.2">15</text>
<text x="421.1" y="219.6">R904</text>
<text x="428.1" y="219.6">0R/NC</text>
<text x="436.8" y="217">R903</text>
<text x="442.5" y="217">15K/NC</text>
<text x="495.6" y="217.9">CDC_SPKDRV_P</text>
<text x="515.6" y="216.8">[7]</text>
<text x="109.5" y="225.4">33pF</text>
<text x="118.6" y="225.7">33pF</text>
<text x="184" y="226.3">J800</text>
<text x="293.7" y="223.6" transform="rotate(-90 293.7 223.6)">C914</text>
<text x="300.1" y="223.6" transform="rotate(-90 300.1 223.6)">C915</text>
<text x="311.5" y="224.9" transform="rotate(-90 311.5 224.9)">C916</text>
<text x="351" y="222.8">97</text>
<text x="351" y="227.8">37</text>
<text x="355.3" y="224">LDO_L_OUT</text>
<text x="391.7" y="226.5">SPKR_VSNS1_M</text>
<text x="392.6" y="224">SPKR_DRV1_M</text>
<text x="406.9" y="222.8">1</text>
<text x="406.9" y="225.3">2</text>
<text x="421.1" y="222.1">R905</text>
<text x="428.1" y="222.1">0R/NC</text>
<text x="436.8" y="224.6">R906</text>
<text x="442.5" y="224.6">10K/NC</text>
<text x="495.6" y="225.6">CDC_SPKDRV_M</text>
<text x="515.6" y="224.4">[7]</text>
<text x="180.8" y="231.9">4</text>
<text x="226.2" y="229.7">[6,7]</text>
<text x="238" y="230.9">VREG_AUDIO_1.8V</text>
<text x="286.9" y="229.7">R915</text>
<text x="295.7" y="229.7">10K</text>
<text x="351" y="230.4">57</text>
<text x="355.3" y="229">MBHC_HSDET_G</text>
<text x="355.3" y="231.6">MBHC_HSDET_L</text>
<text x="392" y="231.6">SPKR_VSNS2_P</text>
<text x="406.9" y="230.4">24</text>
<text x="406.9" y="232.9">17</text>
<text x="180.8" y="237">3</text>
<text x="301.4" y="236.5" transform="rotate(-90 301.4 236.5)">10K</text>
<text x="321.6" y="234.8">C917</text>
<text x="330.5" y="234.8">1uF</text>
<text x="351" y="235.5">66</text>
<text x="355.3" y="236.7">CCOMP</text>
<text x="391.7" y="239.2">SPKR_VSNS2_M</text>
<text x="392.6" y="236.7">SPKR_DRV2_M</text>
<text x="392.9" y="234.1">SPKR_DRV2_P</text>
<text x="406.9" y="235.5">3</text>
<text x="406.9" y="238">16</text>
<text x="180.8" y="242.1">2</text>
<text x="301.4" y="245.2" transform="rotate(-90 301.4 245.2)">R917</text>
<text x="351" y="240.5">81</text>
<text x="351" y="245.6">78</text>
<text x="355.3" y="241.7">GND_CCOMP</text>
<text x="406.9" y="245.6">9</text>
<text x="65.3" y="248.8">[7]</text>
<text x="69.3" y="248.7">MIC_P_CODEC</text>
<text x="98.8" y="247.4">B807</text>
<text x="100.6" y="250.4">BLM15HD182SN1D</text>
<text x="180.8" y="247.1">1</text>
<text x="351" y="248.2">52</text>
<text x="351" y="250.7">82</text>
<text x="355.3" y="246.8">GND_TX</text>
<text x="355.3" y="249.4">GND</text>
<text x="355.3" y="251.9">GND</text>
<text x="393.6" y="246.8">VDD_SPKDR1</text>
<text x="393.6" y="249.4">VDD_SPKDR2</text>
<text x="406.9" y="248.2">10</text>
<text x="468.9" y="247.4">VBAT_EXTERNAL_DEVICE [6,7]</text>
<text x="121.7" y="253">C818</text>
<text x="182.7" y="255.4">JP9-020</text>
<text x="394.7" y="254.4">GND_SPKR1</text>
<text x="394.7" y="257">GND_SPKR1</text>
<text x="406.9" y="253.2">8</text>
<text x="406.9" y="255.8">22</text>
<text x="65.5" y="260.7">[7] MIC_N_CODEC</text>
<text x="98" y="262.9">BLM15HD182SN1D</text>
<text x="98.6" y="259.8">B808</text>
<text x="121.7" y="258.2">100pF</text>
<text x="273.5" y="261.5">[2] 19.2M_OUT/MCLK_CODEC</text>
<text x="308" y="260.2">R907</text>
<text x="322" y="260.2">0R</text>
<text x="351" y="260.9">73</text>
<text x="355.3" y="262.1">MCLK</text>
<text x="394.7" y="259.5">GND_SPKR2</text>
<text x="394.7" y="262.1">GND_SPKR2</text>
<text x="406.9" y="258.3">11</text>
<text x="406.9" y="260.9">25</text>
<text x="116.8" y="264.4">C819</text>
<text x="116.8" y="269.3">33pF</text>
<text x="124.7" y="269.3">33pF</text>
<text x="125" y="264.4">C820</text>
<text x="148.1" y="264.9" transform="rotate(-90 148.1 264.9)">E808</text>
<text x="157.2" y="264.9" transform="rotate(-90 157.2 264.9)">E807</text>
<text x="400.9" y="269.7">GND</text>
<text x="406.9" y="268.5">30</text>
<text x="446.1" y="266.3" transform="rotate(-90 446.1 266.3)">100nF</text>
<text x="450.8" y="269" transform="rotate(-90 450.8 269)">4.7uF</text>
<text x="400.9" y="272.2">GND</text>
<text x="406.9" y="271">38</text>
<text x="446.1" y="275.7" transform="rotate(-90 446.1 275.7)">C918</text>
<text x="400.9" y="277.3">GND</text>
<text x="400.9" y="279.8">GND</text>
<text x="406.9" y="276.1">29</text>
<text x="406.9" y="278.6">31</text>
<text x="450.8" y="276.6" transform="rotate(-90 450.8 276.6)">C919</text>
<text x="120.8" y="298.8" transform="rotate(-90 120.8 298.8)">[7]</text>
<text x="127.1" y="298.8" transform="rotate(-90 127.1 298.8)">[7]</text>
<text x="120.8" y="310.1" transform="rotate(-90 120.8 310.1)">MICBIAS2</text>
<text x="127.1" y="310.1" transform="rotate(-90 127.1 310.1)">MICBIAS1</text>
<text x="358.6" y="312.5">[7]</text>
<text x="358.6" y="317.6">[7]</text>
<text x="363.6" y="317.5">CDC_IN6_M</text>
<text x="363.9" y="313.7">CDC_IN6_P</text>
<text x="418" y="315">TP901</text>
<text x="359.9" y="320.9">[7]</text>
<text x="365" y="322.1">MICBIAS1</text>
<text x="418" y="318.8">TP902</text>
<text x="418" y="323.3">TP903</text>
<text x="119.5" y="327.5" transform="rotate(-90 119.5 327.5)">0R</text>
<text x="359.9" y="325.5">[7]</text>
<text x="365" y="326.6">MICBIAS2</text>
<text x="418" y="327.9">TP904</text>
<text x="125.8" y="330.4" transform="rotate(-90 125.8 330.4)">1K/NC</text>
<text x="148.6" y="334.3">C926</text>
<text x="156.2" y="334.4">2.2uF/NC</text>
<text x="119.5" y="337.2" transform="rotate(-90 119.5 337.2)">R908</text>
<text x="125.8" y="337.2" transform="rotate(-90 125.8 337.2)">R916</text>
<text x="176.5" y="336.8">CDC_IN5_P [7]</text>
<text x="119.5" y="346.8" transform="rotate(-90 119.5 346.8)">2.2K</text>
<text x="148.6" y="345.7">C927</text>
<text x="156.2" y="344.5">2.2uF/NC</text>
<text x="176.5" y="345.4">CDC_IN5_M[7]</text>
<text x="62.4" y="356">[7]</text>
<text x="66.4" y="355.9">MIC_P_CODEC</text>
<text x="111.9" y="358.4" transform="rotate(-90 111.9 358.4)">100pF/NC</text>
<text x="119.5" y="356.2" transform="rotate(-90 119.5 356.2)">R909</text>
<text x="148.6" y="354.6">C920</text>
<text x="156.2" y="354.7">0R</text>
<text x="176.5" y="357.1">CDC_IN2_P [7]</text>
<text x="156.2" y="364.9">0R</text>
<text x="176.5" y="365.8">CDC_IN2_M [7]</text>
<text x="62.4" y="366.1">[7]</text>
<text x="66.2" y="366">MIC_N_CODEC</text>
<text x="111.9" y="366.4" transform="rotate(-90 111.9 366.4)">C921</text>
<text x="119.5" y="372" transform="rotate(-90 119.5 372)">0R</text>
<text x="138.2" y="369.8" transform="rotate(-90 138.2 369.8)">0R</text>
<text x="148.6" y="366">C922</text>
<text x="138.2" y="377.4" transform="rotate(-90 138.2 377.4)">C923</text>
<text x="119.5" y="380.3" transform="rotate(-90 119.5 380.3)">R910</text>
<text x="119.5" y="393" transform="rotate(-90 119.5 393)">1.5K/NC</text>
<text x="119.5" y="400.7" transform="rotate(-90 119.5 400.7)">R911</text>
</g>
</svg>
